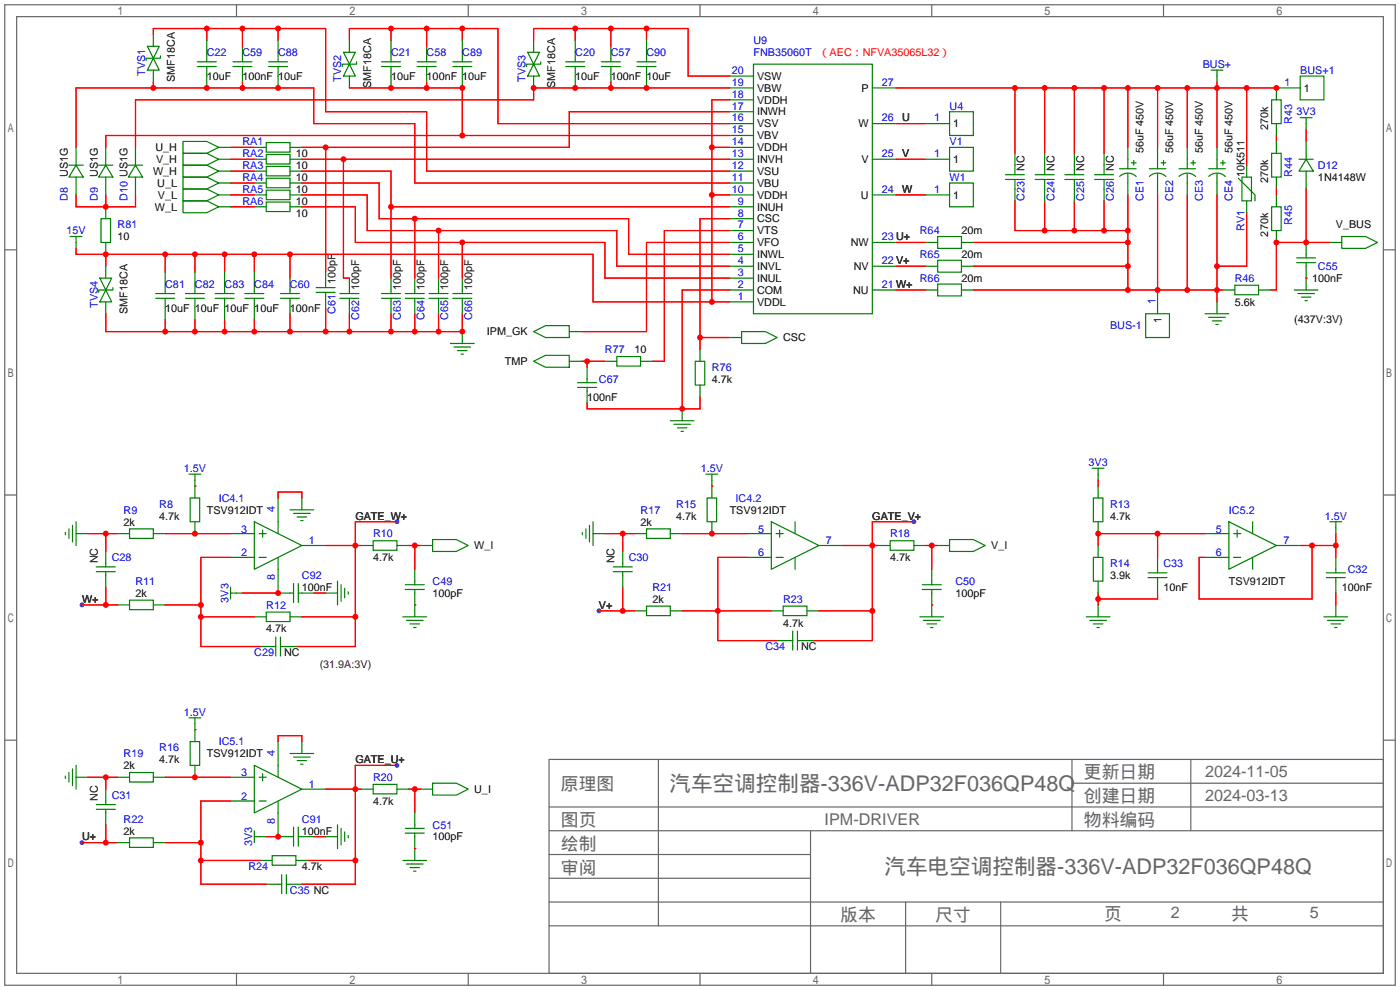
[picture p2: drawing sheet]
<svg xmlns="http://www.w3.org/2000/svg" width="299mm" height="212mm" viewBox="0 0 299 212" stroke-linecap="round" stroke-linejoin="round" font-family="sans-serif">
<g fill="#00f">
<circle cx="17.5" cy="129.3" r=".51"/>
<circle cx="84.8" cy="111.5" r=".51"/>
<circle cx="128" cy="130.6" r=".51"/>
<circle cx="195.3" cy="111.5" r=".51"/>
<circle cx="17.5" cy="180.1" r=".51"/>
<circle cx="84.8" cy="163.6" r=".51"/>
</g>
<g fill="none" stroke="#666" stroke-width=".25">
<path d="M1 1h297.2v209.6h-297.2zM3.6 3.6h292.1v204.4h-292.1zM50.5 1v2.6M100.1 1v2.6M149.6 1v2.6M199.1 1v2.6M248.7 1v2.6M1 53.4h2.6M295.7 53.4h2.5M1 105.8h2.6M295.7 105.8h2.5M1 158.2h2.6"/>
<path d="M295.7 158.2h2.5M117.3 162.3h178.4v45.7h-178.4zM117.3 177.5h178.4M117.3 172.5h178.4M140.7 162.3v35.6M173.2 177.5v30.5M229.1 162.3v15.2M229.1 167.4h66.6M254.5 162.3v15.2M117.3 182.6h55.9M117.3 197.9h178.4M117.3 192.8h178.4"/>
<path d="M117.3 187.7h55.9M193.5 192.8v15.2M213.9 192.8v15.2M50.5 208v2.6M100.1 208v2.6M149.6 208v2.6M199.1 208v2.6M248.7 208v2.6"/>
</g>
<g fill="none" stroke="#008000" stroke-width=".25">
<path d="M31.5 9.9h2.5l-1.2 2.5zM32.8 12.4l1.2 2.6h-2.5zM32.8 7.4v2.5M32.8 15v2.5M34.3 11.9v.5h-3.1v.6M42.2 13.2h4M42.2 14.2h4M44.2 8.6v4.6M44.2 14.2v4.6M49.8 13.2h4M49.8 14.2h4M51.8 9.9v3.3"/>
<path d="M51.8 14.2v3.3M57.4 13.2h4.1M57.4 14.2h4.1M59.4 8.6v4.6M59.4 14.2v4.6M73.4 11.2h2.5l-1.2 2.5zM74.7 13.7l1.2 2.6h-2.5zM74.7 8.6v2.6M74.7 16.3v2.5M76.2 13.2v.5h-3v.5M81.5 13.2h4.1M81.5 14.2h4.1"/>
<path d="M83.6 8.6v4.6M83.6 14.2v4.6M89.2 13.2h4M89.2 14.2h4M91.2 9.9v3.3M91.2 14.2v3.3M96.8 13.2h4M96.8 14.2h4M98.8 8.6v4.6M98.8 14.2v4.6M112.8 11.2h2.5l-1.3 2.5zM114 13.7l1.3 2.6h-2.5z"/>
<path d="M114 8.6v2.6M114 16.3v2.5M115.6 13.2v.5h-3.1v.5M120.9 13.2h4.1M120.9 14.2h4.1M122.9 8.6v4.6M122.9 14.2v4.6M128.5 13.2h4.1M128.5 14.2h4.1M130.6 9.9v3.3M130.6 14.2v3.3M136.1 13.2h4.1"/>
<path d="M136.1 14.2h4.1M138.2 8.6v4.6M138.2 14.2v4.6M156 18.8h5M156 16.3h5M161 13.7h25.4v53.4h-25.4zM186.4 18.8h5.1M258.8 15h2.6M260.1 15v2.5M277.9 16.3h5.1v5h-5.1zM277.9 18.8h-5.1v2.5M14.7 35.3h3.1"/>
<path d="M16.3 35.3l1.5 2.5h-3.1zM16.3 31.5v3.8M16.3 37.8v3.9M21.1 35.3h3M22.6 35.3l1.5 2.5h-3zM22.6 31.5v3.8M22.6 37.8v3.9M27.4 35.3h3.1M29 35.3l1.5 2.5h-3.1zM29 31.5v3.8M29 37.8v3.9M39.1 32.8h5.1l2.5 1.2-2.5 1.3h-5.1z"/>
<path d="M39.1 30.2h5.1l2.5 1.3-2.5 1.3h-5.1zM39.1 35.3h5.1l2.5 1.3-2.5 1.2h-5.1zM39.1 37.8h5.1l2.5 1.3-2.5 1.3h-5.1zM46.7 39.1h2.6M46.7 36.6h2.6M46.7 34h2.6M46.7 31.5h2.6M54.4 39.1h2.5M54.4 36.6h2.5M54.4 34h2.5M54.4 31.5h2.5M56.9 30.5h5.1v2h-5.1z"/>
<path d="M56.9 33h5.1v2.1h-5.1zM56.9 35.6h5.1v2h-5.1zM56.9 38.1h5.1v2h-5.1zM62 39.1h2.5M62 36.6h2.5M62 34h2.5M62 31.5h2.5M156 39.1h5M156 36.6h5M156 34h5M156 31.5h5M156 29h5"/>
<path d="M156 26.4h5M156 23.9h5M156 21.3h5M186.4 34h5.1M186.4 26.4h5.1M197.9 34h5M197.9 26.4h5M202.9 23.9h5.1v5.1h-5.1zM202.9 31.5h5.1v5.1h-5.1zM202.9 39.1h5.1v5.1h-5.1zM214.9 38.4h4M214.9 37.3h4"/>
<path d="M216.9 32.8v4.5M216.9 38.4v4.5M221.2 38.4h4.1M221.2 37.3h4.1M223.3 32.8v4.5M223.3 38.4v4.5M227.6 38.4h4M227.6 37.3h4M229.6 32.8v4.5M229.6 38.4v4.5M233.9 38.4h4.1M233.9 37.3h4.1"/>
<path d="M236 32.8v4.5M236 38.4v4.5M239.3 36.1h3.5M239.3 37.7a2.54 2.54 0 0 1 3.5 0M241 31.5v4.6M241 37.1v4.6M241.8 34.8h1M242.3 34.3v1M245.6 36.1h3.6M245.6 37.7a2.54 2.54 0 0 1 3.6 0M247.4 31.5v4.6M247.4 37.1v4.6"/>
<path d="M248.2 34.8h1M248.7 34.3v1M252 36.1h3.5M252 37.7a2.54 2.54 0 0 1 3.5 0M253.7 31.5v4.6M253.7 37.1v4.6M254.5 34.8h1M255 34.3v1M258.3 36.1h3.6M258.3 37.7a2.54 2.54 0 0 1 3.6 0M260.1 31.5v4.6M260.1 37.1v4.6"/>
<path d="M260.9 34.8h1M261.4 34.3v1M264.7 38.1l3.5 3.6v1.2M265.4 37.8h2.1v5.1h-2.1zM266.4 35.3v2.5M271.8 21.3h2v5.1h-2zM271.8 32.8h2v5h-2zM272.8 26.4v2.6M272.8 30.2v2.6M272.8 37.8v2.6M277.6 34h3.1M277.9 25.1h2.5"/>
<path d="M279.1 34l1.6 2.6h-3.1zM279.1 25.1v2.6M279.1 30.2v3.8M279.1 36.6v3.8M15 50.5h2.5M16.3 50.5v2.6M21.3 59.4h2.6l-1.3 2.6zM21.6 46.7h2v5.1h-2zM22.6 44.2v2.5M22.6 51.8v2.6M22.6 56.9v2.5M35.3 58.2v4.5"/>
<path d="M39.1 40.4h5.1l2.5 1.3-2.5 1.2h-5.1zM39.1 42.9h5.1l2.5 1.3-2.5 1.3h-5.1zM41.7 58.2v4.5M46.7 44.2h2.6M46.7 41.7h2.6M48 58.2v4.5M54.4 44.2h2.5M54.4 41.7h2.5M54.4 58.2v4.5M56.9 40.6h5.1v2.1h-5.1zM56.9 43.2h5.1v2h-5.1zM62 44.2h2.5"/>
<path d="M62 41.7h2.5M62 59.4v3.3M69.6 58.2v3.3M74.7 59.4v3.3M83.6 59.4v3.3M88.6 59.4v3.3M93.7 59.4v3.3M98.8 59.4v3.3M156 59.4h5M156 56.9h5M156 54.4h5M156 51.8h5"/>
<path d="M156 49.3h5M156 46.7h5M156 44.2h5M156 41.7h5M186.4 56.9h5.1M186.4 51.8h5.1M186.4 41.7h5.1M197.9 56.9h2.5M197.9 51.8h2.5M197.9 41.7h5M200.4 50.5h5.1v2.6h-5.1zM200.4 55.6h5.1v2.6h-5.1z"/>
<path d="M205.5 56.9h2.5M205.5 51.8h2.5M266.4 42.9v2.6M271.8 44.2h2v5.1h-2zM272.8 41.7v2.5M272.8 49.3v2.5M277.1 55.1h4.1M277.1 56.1h4.1M279.1 51.8v3.3M279.1 56.1v5.9M284.2 51.8h2.6M286.8 50.5h5l2.6 1.3-2.6 1.3h-5z"/>
<path d="M22.6 62l1.3 2.5h-2.6zM22.6 64.5v2.6M24.1 61.5v.5h-3v.5M33.3 63.8h4M33.3 62.7h4M35.3 63.8v4.5M39.6 63.8h4.1M39.6 62.7h4.1M41.7 63.8v4.5M46 63.8h4M46 62.7h4M48 63.8v4.5"/>
<path d="M52.3 63.8h4.1M52.3 62.7h4.1M54.4 63.8v4.5M59.9 63.8h4.1M59.9 62.7h4.1M62 63.8v3.3M67.6 62.5h4M67.6 61.5h4M69.6 62.5v3.3M72.6 63.8h4.1M72.6 62.7h4.1M74.7 63.8v3.3"/>
<path d="M81.5 63.8h4.1M81.5 62.7h4.1M83.6 63.8v3.3M86.6 63.8h4.1M86.6 62.7h4.1M88.6 63.8v3.3M91.7 63.8h4.1M91.7 62.7h4.1M93.7 63.8v3.3M96.3 73.4h5M96.8 63.8h4M96.8 62.7h4"/>
<path d="M97 74.2h3.6M97.8 74.9h2M98.6 75.7h.5M98.8 63.8v3.3M98.8 70.9v2.5M114 70.9l2.6-1.3h5.1v2.5h-5.1zM114 77.2l2.6-1.3h5.1v2.6h-5.1zM121.7 70.9h2.5M121.7 77.2h2.5M125.5 78.5v3.3M129.3 77.2h2.5M131.8 76.2h5.1v2h-5.1z"/>
<path d="M136.9 77.2h2.5M148.6 77.2h2v5.1h-2zM149.6 74.7v2.5M156 64.5h5M156 62h5M156 72.1h2.5M158.5 70.9h5.1l2.5 1.2-2.5 1.3h-5.1zM186.4 62h5.1M197.9 62h2.5M200.4 60.7h5.1v2.5h-5.1zM205.5 62h2.5M244.9 67.1h5v5h-5z"/>
<path d="M247.4 62v5.1M257.6 67.1h5M258.3 67.8h3.6M259.1 68.6h2M259.8 69.3h.5M260.1 64.5v2.6M261.4 62h2.5M263.9 61h5.1v2h-5.1zM269 62h2.5M276.6 62h5.1M277.4 62.7h3.5M278.1 63.5h2.1"/>
<path d="M278.9 64.3h.5M123.4 81.8h4.1M123.4 82.8h4.1M125.5 82.8v3.3M143.3 89.9h5M144 90.7h3.6M144.8 91.4h2M145.5 92.2h.5M145.8 87.4v2.5M149.6 82.3v2.5M14 113.8v.5M14.7 113v2.1"/>
<path d="M15.5 112.3v3.5M16.3 111.5v5.1M16.3 114h2.5M22.6 117.9v3.3M25.1 114h2.6M27.7 113h5.1v2.1h-5.1zM32.8 114h2.5M40.4 101.3h2.5M40.6 106.4h2.1v5.1h-2.1zM41.7 101.3v5.1M41.7 111.5v2.5M49.3 114h5.1"/>
<path d="M49.3 119.1h5.1M54.4 111.5l10.1 5.1-10.1 5.1zM55.4 114h1.5M55.4 119.1h1.5M56.1 113.3v1.5M59.4 106.4v7.6M59.4 119.1v7.6h3.3M62 109h5.1M62.7 109.7h3.6M63.5 110.5h2M64.3 111.3h.5M64.5 116.6h5.1"/>
<path d="M64.5 106.4v2.6M77.2 116.6h2.6M79.8 115.6h5v2h-5zM84.8 116.6h2.6M89.9 116.6h2.6M92.5 115.3h5l2.6 1.3-2.6 1.3h-5zM124.5 113.8v.5M125.2 113v2.1M126 112.3v3.5M126.7 114h2.6M126.7 111.5v5.1M133.1 117.9v3.3"/>
<path d="M135.6 114h2.6M138.2 113h5.1v2.1h-5.1zM143.3 114h2.5M150.9 101.3h2.5M151.1 106.4h2.1v5.1h-2.1zM152.1 101.3v5.1M152.1 111.5v2.5M159.8 114h5M159.8 119.1h5M164.8 111.5l10.2 5.1-10.2 5.1zM165.9 114h1.5M165.9 119.1h1.5"/>
<path d="M166.6 113.3v1.5M169.9 111.5v2.5M169.9 119.1v2.6M175 116.6h5.1M187.7 116.6h2.5M190.2 115.6h5.1v2h-5.1zM195.3 116.6h2.6M200.4 116.6h2.5M202.9 115.3h5.1l2.6 1.3-2.6 1.3h-5.1zM233.4 100.1h2.6M233.7 106.4h2v5.1h-2zM233.7 119.1h2v5.1h-2z"/>
<path d="M234.7 100.1v2.5M234.7 103.9v2.5M234.7 111.5v2.5M234.7 116.6v2.5M247.4 119.1v3.3M257.6 114h5M257.6 119.1h5M262.6 111.5l10.2 5.1-10.2 5.1zM263.7 114h1.5M263.7 119.1h1.5M264.4 113.3v1.5M267.7 111.5v2.5"/>
<path d="M267.7 119.1v2.6M272.8 116.6h5.1M284.2 111.5h2.6M285.5 111.5v2.5M285.5 119.1v3.3M20.6 122.2h4M20.6 121.2h4M22.6 122.2v3.3M25.1 129.3h2.6M27.7 128.3h5.1v2h-5.1zM32.8 129.3h2.5M49.3 126.7h2.5"/>
<path d="M49.3 125.5v2.5M54.4 131.8h2.5M55.6 138.2h3.3M56.9 130.8h5.1v2h-5.1zM58.9 136.1v4.1M59.9 136.1v4.1M59.9 138.2h3.3M62 131.8h2.5M62.7 124.7v4.1M63.8 126.7h3.3M63.8 124.7v4.1M69.6 126.7h2.5"/>
<path d="M72.1 124.2v5.1M72.9 125v3.5M73.7 125.7v2.1M74.4 126.5v.5M86.1 131.8h5.1M86.6 126h4.1M86.6 125h4.1M86.9 132.6h3.5M87.6 133.4h2.1M88.4 134.1h.5M88.6 121.7v3.3M88.6 126v5.8"/>
<path d="M131.1 122.2h4M131.1 121.2h4M133.1 122.2v3.3M135.6 130.6h2.6M138.2 129.5h5.1v2.1h-5.1zM143.3 130.6h2.5M164.8 130.6h2.6M166.1 136.9h3.3M167.4 129.5h5.1v2.1h-5.1zM169.4 134.9v4M170.4 134.9v4M170.4 136.9h3.3"/>
<path d="M172.5 130.6h2.5M196.6 131.8h5.1M197.1 126h4.1M197.1 125h4.1M197.4 132.6h3.5M198.1 133.4h2.1M198.9 134.1h.5M199.1 121.7v3.3M199.1 126v5.8M232.2 131.8h5M232.9 132.6h3.6M233.7 133.4h2"/>
<path d="M234.4 134.1h.5M234.7 124.2v2.5M234.7 129.3v2.5M245.4 123.4h4M245.4 122.4h4M247.4 123.4v3.3M283 131.8h5M283.5 123.4h4M283.5 122.4h4M283.7 132.6h3.6M284.5 133.4h2M285.2 134.1h.6"/>
<path d="M285.5 123.4v3.3M285.5 129.3v2.5M40.4 153.4h2.5M40.6 158.5h2.1v5.1h-2.1zM41.7 153.4v5.1M59.4 158.5v7.6M64.5 158.5v2.5M14 165.9v.5M14.7 165.1v2M15.5 164.3v3.6M16.3 163.6v5.1M16.3 166.1h2.5"/>
<path d="M20.6 173h4M20.6 172h4M22.6 168.7v3.3M22.6 173v3.3M25.1 166.1h2.6M27.7 165.1h5.1v2h-5.1zM27.7 179.1h5.1v2h-5.1zM32.8 166.1h2.5M41.7 163.6v2.5M49.3 166.1h5.1M49.3 171.2h5.1M54.4 163.6l10.1 5.1-10.1 5z"/>
<path d="M54.4 178.8h2.5M54.4 177.5v2.6M55.4 166.1h1.5M55.4 171.2h1.5M56.1 165.4v1.5M59.4 171.2v7.6h3.3M62 161h5.1M62.7 161.8h3.6M62.7 176.8v4M63.5 162.6h2M63.8 178.8h3.3M63.8 176.8v4"/>
<path d="M64.3 163.3h.5M64.5 168.7h5.1M69.6 178.8h2.5M72.1 176.3v5.1M72.9 177v3.6M73.7 177.8v2M74.4 178.6v.5M77.2 168.7h2.6M79.8 167.6h5v2.1h-5zM84.8 168.7h2.6M86.6 178.1h4.1M86.6 177h4.1"/>
<path d="M88.6 173.7v3.3M88.6 178.1v5.8M89.9 168.7h2.6M92.5 167.4h5l2.6 1.3-2.6 1.2h-5zM25.1 180.1h2.6M32.8 180.1h2.5M55.6 183.9h2.6M56.9 189h3.3M58.2 182.9h5v2h-5zM60.2 186.9v4.1M61.2 186.9v4.1M61.2 189h3.3"/>
<path d="M63.2 183.9h2.6M86.1 183.9h5.1M86.9 184.7h3.5M87.6 185.4h2.1M88.4 186.2h.5"/>
</g>
<g fill="none" stroke="#f00" stroke-width=".25">
<path d="M32.8 7.4v-1.3h36.8v17.8h21.6v12.7h64.8M32.8 17.5v1.3M44.2 6.1v2.5M51.8 6.1v3.8M51.8 17.5v1.3M59.4 6.1v2.5M74.7 18.8h24.1v10.2M74.7 8.6v-2.5h31.7v20.3h49.6M83.6 6.1v2.5M91.2 6.1v3.8M91.2 17.5v1.3M98.8 6.1v2.5"/>
<path d="M114 8.6v-2.5h33.1v10.2h8.9M122.9 6.1v2.5M130.6 6.1v3.8M130.6 17.5v1.3M138.2 6.1v2.5M156 18.8h-42v2.5h-85v10.2M191.5 18.8h81.3M216.9 18.8v14M223.3 18.8v14M229.6 18.8v14M236 18.8v14M241 18.8v12.7"/>
<path d="M247.4 18.8v12.7M253.7 18.8v12.7M260.1 17.5v14M266.4 18.8v16.5M16.3 31.5v-12.7h50.8v7.6h21.5v12.7h67.4M49.3 31.5h5.1M49.3 34h5.1M49.3 36.6h5.1M49.3 39.1h5.1M64.5 34h91.5M64.5 36.6h19.1v22.8M64.5 39.1h16.5v7.6h53.4v7.7h21.6"/>
<path d="M69.6 31.5v26.7M73.4 34v25.4h1.3M152.1 31.5h3.9M156 21.3h-3.9v43.2M156 29h-133.4v2.5M156 23.9h-34.3v7.6h-57.2M191.5 34h6.4M191.5 26.4h6.4M272.8 29v1.2M279.1 27.7v2.5M16.3 41.7v2.5h12.7v-2.5M16.3 53.1v1.3h110.4v10.1h29.3"/>
<path d="M22.6 41.7v2.5M22.6 54.4v2.5M35.3 54.4v3.8M41.7 54.4v3.8M48 54.4v3.8M49.3 41.7h5.1M49.3 44.2h5.1M54.4 54.4v3.8M62 54.4v5M64.5 41.7h14v7.6h53.3v7.6h24.2M64.5 44.2h11.4v7.6h53.4v7.6h26.7M83.6 44.2h72.4"/>
<path d="M88.6 46.7v12.7M93.7 49.3v10.1M98.8 51.8v7.6M152.1 41.7h3.9M156 51.8h-17.8v19.1h-14M156 46.7h-6.4v28M156 49.3h-14v27.9h-2.6M191.5 41.7h6.4M191.5 51.8h6.4M191.5 56.9h6.4M208 51.8h33M208 56.9h33"/>
<path d="M216.9 42.9v6.4h24.1M223.3 42.9v6.4M229.6 42.9v6.4M236 42.9v6.4M241 41.7v20.3M247.4 41.7v20.3M253.7 41.7v20.3M260.1 41.7v22.8M266.4 45.5v11.4h-6.3M272.8 40.4v1.3M279.1 59.4h.1M279.1 40.4v11.4"/>
<path d="M284.2 51.8h-11.4v10.2h-1.3M22.6 67.1v3.8h76.2v-3.8M35.3 68.3v2.6M41.7 68.3v2.6M48 68.3v2.6M54.4 68.3v2.6M62 67.1v3.8M69.6 65.8v5.1M74.7 67.1v3.8M83.6 67.1v3.8M88.6 67.1v3.8M93.7 67.1v3.8"/>
<path d="M124.2 77.2h5.1M125.5 77.2v1.3M149.6 72.1h6.4M156 62h-10.2v25.4M191.5 62h6.4M208 62h53.4M149.6 84.8v2.6h-24.1v-1.3M18.8 114h6.3M22.6 114v3.9M35.3 114h14M41.7 103.9h.1M49.3 119.1h-6.4v19.1h12.7"/>
<path d="M59.4 106.4v-1.2h5.1v1.2M69.6 116.6h7.6M84.8 111.5h-8.9v26.7h-12.7M87.4 116.6h2.5M88.6 116.6v5.1M129.3 114h6.3M133.1 114v3.9M145.8 114h14M152.1 103.9h.1M159.8 119.1h-6.4v17.8h12.7M180.1 116.6h7.6M195.3 111.5h-8.9v25.4h-12.7"/>
<path d="M197.9 116.6h2.5M199.1 116.6v5.1M234.7 102.6v1.3M247.4 114v5.1M257.6 114h-22.9v2.6M277.9 116.6h7.6M280.4 116.6v11.4h-24.1v-8.9h1.3M285.5 114v5.1M17.5 129.3h7.6M22.6 125.5v3.8M35.3 129.3h7.6M42.9 131.8h11.5"/>
<path d="M51.8 126.7h7.6M64.5 131.8h11.4M67.1 126.7h2.5M88.6 129.3h.1M128 130.6h7.6M133.1 125.5v5.1M145.8 130.6h19M175 130.6h11.4M199.1 129.3h.1M234.7 126.7v2.6M247.4 126.7v1.3h-12.7M285.5 126.7v2.6"/>
<path d="M41.7 156h.1M59.4 158.5v-1.3h5.1v1.3M18.8 166.1h6.3M22.6 166.1v2.6M22.6 176.3v3.8M35.3 166.1h14M49.3 171.2h-6.4v17.8h14M56.9 178.8h2.5M67.1 178.8h2.5M69.6 168.7h7.6M84.8 163.6h-8.9v25.4h-11.4M87.4 168.7h2.5"/>
<path d="M88.6 168.7v5M17.5 180.1h7.6M35.3 180.1h7.6M42.9 183.9h12.7M65.8 183.9h10.1M88.6 181.4h.1"/>
</g>
<g fill="#f00">
<circle cx="114" cy="18.8" r=".63"/>
<circle cx="130.6" cy="18.8" r=".63"/>
<circle cx="122.9" cy="18.8" r=".63"/>
<circle cx="138.2" cy="18.8" r=".63"/>
<circle cx="98.8" cy="29" r=".63"/>
<circle cx="91.2" cy="18.8" r=".63"/>
<circle cx="98.8" cy="18.8" r=".63"/>
<circle cx="83.6" cy="18.8" r=".63"/>
<circle cx="69.6" cy="70.9" r=".63"/>
<circle cx="74.7" cy="70.9" r=".63"/>
<circle cx="83.6" cy="70.9" r=".63"/>
<circle cx="88.6" cy="70.9" r=".63"/>
<circle cx="93.7" cy="70.9" r=".63"/>
<circle cx="98.8" cy="70.9" r=".63"/>
<circle cx="41.7" cy="70.9" r=".63"/>
<circle cx="35.3" cy="70.9" r=".63"/>
<circle cx="48" cy="70.9" r=".63"/>
<circle cx="54.4" cy="70.9" r=".63"/>
<circle cx="62" cy="70.9" r=".63"/>
<circle cx="22.6" cy="54.4" r=".63"/>
<circle cx="54.4" cy="54.4" r=".63"/>
<circle cx="48" cy="54.4" r=".63"/>
<circle cx="41.7" cy="54.4" r=".63"/>
<circle cx="152.1" cy="64.5" r=".63"/>
<circle cx="35.3" cy="54.4" r=".63"/>
<circle cx="62" cy="54.4" r=".63"/>
<circle cx="152.1" cy="31.5" r=".63"/>
<circle cx="152.1" cy="41.7" r=".63"/>
<circle cx="145.8" cy="87.4" r=".63"/>
<circle cx="149.6" cy="72.1" r=".63"/>
<circle cx="125.5" cy="77.2" r=".63"/>
<circle cx="241" cy="18.8" r=".63"/>
<circle cx="247.4" cy="18.8" r=".63"/>
<circle cx="253.7" cy="18.8" r=".63"/>
<circle cx="260.1" cy="18.8" r=".63"/>
<circle cx="216.9" cy="18.8" r=".63"/>
<circle cx="223.3" cy="18.8" r=".63"/>
<circle cx="229.6" cy="18.8" r=".63"/>
<circle cx="236" cy="18.8" r=".63"/>
<circle cx="266.4" cy="18.8" r=".63"/>
<circle cx="272.8" cy="18.8" r=".63"/>
<circle cx="260.1" cy="62" r=".63"/>
<circle cx="253.7" cy="62" r=".63"/>
<circle cx="241" cy="51.8" r=".63"/>
<circle cx="241" cy="56.9" r=".63"/>
<circle cx="241" cy="62" r=".63"/>
<circle cx="241" cy="49.3" r=".63"/>
<circle cx="260.1" cy="56.9" r=".63"/>
<circle cx="223.3" cy="49.3" r=".63"/>
<circle cx="229.6" cy="49.3" r=".63"/>
<circle cx="236" cy="49.3" r=".63"/>
<circle cx="247.4" cy="62" r=".63"/>
<circle cx="234.7" cy="128" r=".63"/>
<circle cx="247.4" cy="114" r=".63"/>
<circle cx="234.7" cy="114" r=".63"/>
<circle cx="285.5" cy="116.6" r=".63"/>
<circle cx="280.4" cy="116.6" r=".63"/>
<circle cx="41.7" cy="114" r=".63"/>
<circle cx="22.6" cy="114" r=".63"/>
<circle cx="22.6" cy="129.3" r=".63"/>
<circle cx="88.6" cy="116.6" r=".63"/>
<circle cx="75.9" cy="116.6" r=".63"/>
<circle cx="75.9" cy="131.8" r=".63"/>
<circle cx="59.4" cy="126.7" r=".63"/>
<circle cx="152.1" cy="114" r=".63"/>
<circle cx="133.1" cy="114" r=".63"/>
<circle cx="133.1" cy="130.6" r=".63"/>
<circle cx="199.1" cy="116.6" r=".63"/>
<circle cx="186.4" cy="116.6" r=".63"/>
<circle cx="186.4" cy="130.6" r=".63"/>
<circle cx="41.7" cy="166.1" r=".63"/>
<circle cx="22.6" cy="166.1" r=".63"/>
<circle cx="22.6" cy="180.1" r=".63"/>
<circle cx="88.6" cy="168.7" r=".63"/>
<circle cx="75.9" cy="168.7" r=".63"/>
<circle cx="75.9" cy="183.9" r=".63"/>
<circle cx="59.4" cy="178.8" r=".63"/>
<circle cx="59.4" cy="6.1" r=".63"/>
<circle cx="51.8" cy="6.1" r=".63"/>
<circle cx="44.2" cy="6.1" r=".63"/>
<circle cx="32.8" cy="18.8" r=".63"/>
<circle cx="51.8" cy="18.8" r=".63"/>
<circle cx="44.2" cy="18.8" r=".63"/>
<circle cx="59.4" cy="18.8" r=".63"/>
<circle cx="83.6" cy="6.1" r=".63"/>
<circle cx="91.2" cy="6.1" r=".63"/>
<circle cx="98.8" cy="6.1" r=".63"/>
<circle cx="122.9" cy="6.1" r=".63"/>
<circle cx="130.6" cy="6.1" r=".63"/>
<circle cx="138.2" cy="6.1" r=".63"/>
<circle cx="42.9" cy="183.9" r=".63"/>
<circle cx="42.9" cy="180.1" r=".63"/>
<circle cx="42.9" cy="131.8" r=".63"/>
<circle cx="42.9" cy="129.3" r=".63"/>
<circle cx="153.4" cy="130.6" r=".63"/>
<circle cx="69.6" cy="31.5" r=".63"/>
<circle cx="73.4" cy="34" r=".63"/>
<circle cx="83.6" cy="44.2" r=".63"/>
<circle cx="88.6" cy="46.7" r=".63"/>
<circle cx="93.7" cy="49.3" r=".63"/>
<circle cx="98.8" cy="51.8" r=".63"/>
<circle cx="279.1" cy="51.8" r=".63"/>
<circle cx="272.8" cy="51.8" r=".63"/>
<circle cx="22.6" cy="44.2" r=".63"/>
</g>
<g font-size="4.6" fill="#666">
<text x="143.1" y="169">汽车空调控制器-336V-ADP32F036QP48Q</text>
<text x="189" y="186.8">汽车电空调控制器-336V-ADP32F036QP48Q</text>
</g>
<g font-size="3.8" fill="#666">
<text x="231.6" y="166.4">更新日期</text>
<text x="119.9" y="168.9">原理图</text>
<text x="231.6" y="171.5">创建日期</text>
<text x="119.9" y="176.5">图页</text>
<text x="231.6" y="176.5">物料编码</text>
<text x="119.9" y="181.6">绘制</text>
<text x="119.9" y="186.7">审阅</text>
<text x="179.6" y="196.9">版本</text>
<text x="199.9" y="196.9">尺寸</text>
<text x="236" y="196.6">页</text>
<text x="263.1" y="196.6">共</text>
</g>
<g font-size="3.5" fill="#666">
<text x="257.6" y="166.1">2024-11-05</text>
<text x="257.6" y="171.1">2024-03-13</text>
<text x="176.2" y="176.2">IPM-DRIVER</text>
<text x="250.2" y="196.3">2</text>
<text x="280" y="196.3">5</text>
</g>
<g font-size="2.3" fill="#00f">
<text x="44.2" y="12">C22</text>
<text x="51.8" y="12">C59</text>
<text x="59.4" y="12">C88</text>
<text x="83.6" y="12">C21</text>
<text x="91.2" y="12">C58</text>
<text x="98.8" y="12">C89</text>
<text x="122.9" y="12">C20</text>
<text x="130.6" y="12">C57</text>
<text x="138.2" y="12">C90</text>
<text x="161" y="9.4">U9</text>
<text x="161" y="12">FNB35060T （AEC：NFVA35065L32）</text>
<text x="31" y="16.3" transform="rotate(-90 31 16.3)">TVS1</text>
<text x="72.9" y="17.5" transform="rotate(-90 72.9 17.5)">TVS2</text>
<text x="112.3" y="17.5" transform="rotate(-90 112.3 17.5)">TVS3</text>
<text x="156.4" y="15.8">20</text>
<text x="257" y="14.5">BUS+</text>
<text x="277.9" y="15.8">BUS+1</text>
<text x="156.4" y="23.4">17</text>
<text x="156.4" y="20.9">18</text>
<text x="156.4" y="18.3">19</text>
<text x="188.5" y="18.3">27</text>
<text x="202.9" y="23.4">U4</text>
<text x="274.6" y="18.3">1</text>
<text x="156.4" y="28.5">15</text>
<text x="156.4" y="26">16</text>
<text x="188.5" y="26">26</text>
<text x="199.6" y="26">1</text>
<text x="276.1" y="26.4" transform="rotate(-90 276.1 26.4)">R43</text>
<text x="277.1" y="24.7">3V3</text>
<text x="51.8" y="31">RA1</text>
<text x="51.8" y="33.6">RA2</text>
<text x="156.4" y="33.6">13</text>
<text x="156.4" y="31">14</text>
<text x="188.5" y="33.6">25</text>
<text x="199.6" y="33.6">1</text>
<text x="202.9" y="31">V1</text>
<text x="51.8" y="36.1">RA3</text>
<text x="51.8" y="38.7">RA4</text>
<text x="51.8" y="41.2">RA5</text>
<text x="156.4" y="41.2">10</text>
<text x="156.4" y="38.7">11</text>
<text x="156.4" y="36.1">12</text>
<text x="188.5" y="41.2">24</text>
<text x="199.6" y="41.2">1</text>
<text x="202.9" y="38.7">W1</text>
<text x="276.1" y="37.8" transform="rotate(-90 276.1 37.8)">R44</text>
<text x="281.7" y="36.1">D12</text>
<text x="14.5" y="42.9" transform="rotate(-90 14.5 42.9)">D8</text>
<text x="20.9" y="42.9" transform="rotate(-90 20.9 42.9)">D9</text>
<text x="27.2" y="42.9" transform="rotate(-90 27.2 42.9)">D10 US1G</text>
<text x="51.8" y="43.7">RA6</text>
<text x="157.7" y="46.3">8</text>
<text x="157.7" y="43.7">9</text>
<text x="219" y="42.9" transform="rotate(-90 219 42.9)">C23</text>
<text x="225.3" y="42.9" transform="rotate(-90 225.3 42.9)">C24</text>
<text x="231.7" y="42.9" transform="rotate(-90 231.7 42.9)">C25</text>
<text x="238" y="42.9" transform="rotate(-90 238 42.9)">C26</text>
<text x="244.4" y="42.9" transform="rotate(-90 244.4 42.9)">CE1</text>
<text x="250.7" y="42.9" transform="rotate(-90 250.7 42.9)">CE2</text>
<text x="257.1" y="42.9" transform="rotate(-90 257.1 42.9)">CE3</text>
<text x="263.4" y="42.9" transform="rotate(-90 263.4 42.9)">CE4</text>
<text x="14.2" y="50.1">15V</text>
<text x="25.1" y="48.8">R81</text>
<text x="157.7" y="53.9">5</text>
<text x="157.7" y="51.4">6</text>
<text x="157.7" y="48.8">7</text>
<text x="188.5" y="51.4">23 U+</text>
<text x="196.6" y="50.1">R64</text>
<text x="266" y="49.3" transform="rotate(-90 266 49.3)">RV1</text>
<text x="276.1" y="48" transform="rotate(-90 276.1 48)">R45</text>
<text x="157.7" y="59">3</text>
<text x="157.7" y="56.4">4</text>
<text x="188.5" y="56.4">22 V+</text>
<text x="196.6" y="55.2">R65</text>
<text x="281.7" y="57.7">C55</text>
<text x="20.9" y="65.8" transform="rotate(-90 20.9 65.8)">TVS4</text>
<text x="35.3" y="61.5">C81</text>
<text x="41.7" y="61.5">C82</text>
<text x="48" y="61.5">C83</text>
<text x="54.4" y="61.5">C84</text>
<text x="62" y="61.5">C60</text>
<text x="157.7" y="64.1">1</text>
<text x="157.7" y="61.5">2</text>
<text x="188.5" y="61.5">21 W+</text>
<text x="196.6" y="60.2">R66</text>
<text x="246.9" y="65" transform="rotate(-90 246.9 65)">1</text>
<text x="263.9" y="60.2">R46</text>
<text x="71.7" y="67.1" transform="rotate(-90 71.7 67.1)">C61</text>
<text x="76.8" y="68.3" transform="rotate(-90 76.8 68.3)">C62</text>
<text x="85.6" y="68.3" transform="rotate(-90 85.6 68.3)">C63</text>
<text x="90.7" y="68.3" transform="rotate(-90 90.7 68.3)">C64</text>
<text x="95.8" y="68.3" transform="rotate(-90 95.8 68.3)">C65</text>
<text x="100.9" y="68.3" transform="rotate(-90 100.9 68.3)">C66</text>
<text x="237.2" y="70.4">BUS-1</text>
<text x="129.3" y="75.5">R77</text>
<text x="128" y="81.8">C67</text>
<text x="152.1" y="79.3">R76</text>
<text x="39.3" y="100.9">1.5V</text>
<text x="149.8" y="100.9">1.5V</text>
<text x="232.6" y="99.6">3V3</text>
<text x="46.7" y="107.2">IC4.1</text>
<text x="157.2" y="107.2">IC4.2</text>
<text x="26.4" y="109.8">R9</text>
<text x="34" y="108.5">R8</text>
<text x="51.5" y="113.8">3</text>
<text x="58.7" y="109.5" transform="rotate(-90 58.7 109.5)">4</text>
<text x="136.9" y="109.8">R17</text>
<text x="144.5" y="108.5">R15</text>
<text x="162" y="113.8">5</text>
<text x="237.2" y="108.5">R13</text>
<text x="259.8" y="113.8">5</text>
<text x="262.6" y="109.8">IC5.2</text>
<text x="283.1" y="111">1.5V</text>
<text x="23.9" y="119.9">C28</text>
<text x="51.5" y="118.9">2</text>
<text x="66" y="116.4">1</text>
<text x="79.8" y="114.9">R10</text>
<text x="134.4" y="119.9">C30</text>
<text x="162" y="118.9">6</text>
<text x="176.5" y="116.4">7</text>
<text x="190.2" y="114.9">R18</text>
<text x="259.8" y="118.9">6</text>
<text x="274.3" y="116.4">7</text>
<text x="29" y="125">R11</text>
<text x="58.7" y="124" transform="rotate(-90 58.7 124)">8</text>
<text x="64.5" y="123.7">C92</text>
<text x="92.5" y="125">C49</text>
<text x="204.2" y="125">C50</text>
<text x="237.2" y="121.2">R14</text>
<text x="248.7" y="121.2">C33</text>
<text x="288" y="122.5">C32</text>
<text x="48.8" y="128.8" transform="rotate(-90 48.8 128.8)">3V3</text>
<text x="56.9" y="130.1">R12</text>
<text x="139.4" y="126.3">R21</text>
<text x="167.4" y="128.8">R23</text>
<text x="54.4" y="140.3">C29</text>
<text x="163.6" y="139">C34</text>
<text x="39.3" y="153">1.5V</text>
<text x="26.4" y="161.8">R19</text>
<text x="34" y="160.6">R16</text>
<text x="46.7" y="159.3">IC5.1</text>
<text x="58.7" y="161.6" transform="rotate(-90 58.7 161.6)">4</text>
<text x="51.5" y="165.9">3</text>
<text x="79.8" y="166.9">R20</text>
<text x="23.9" y="170.7">C31</text>
<text x="51.5" y="171">2</text>
<text x="66" y="168.4">1</text>
<text x="26.4" y="175.8">R22</text>
<text x="58.7" y="176.1" transform="rotate(-90 58.7 176.1)">8</text>
<text x="64.5" y="175.8">C91</text>
<text x="92.5" y="177.1">C51</text>
<text x="53.1" y="186">R24</text>
<text x="53.9" y="180.9" transform="rotate(-90 53.9 180.9)">3V3</text>
<text x="62" y="191.1">C35 NC</text>
</g>
<g font-size="2.3">
<text x="37.4" y="17.5" transform="rotate(-90 37.4 17.5)">SMF18CA</text>
<text x="44.2" y="17.1">10uF</text>
<text x="51.8" y="17.1">100nF</text>
<text x="59.4" y="17.1">10uF</text>
<text x="83.6" y="17.1">10uF</text>
<text x="91.2" y="17.1">100nF</text>
<text x="98.8" y="17.1">10uF</text>
<text x="122.9" y="17.1">10uF</text>
<text x="130.6" y="17.1">100nF</text>
<text x="138.2" y="17.1">10uF</text>
<text x="161.8" y="17.1">VSW</text>
<text x="79.3" y="18.8" transform="rotate(-90 79.3 18.8)">SMF18CA</text>
<text x="118.7" y="18.8" transform="rotate(-90 118.7 18.8)">SMF18CA</text>
<text x="161.8" y="22.1">VDDH</text>
<text x="161.8" y="19.6">VBW</text>
<text x="184.1" y="19.6">P</text>
<text x="278.6" y="19.6">1</text>
<text x="161.8" y="29.8">VBV</text>
<text x="161.8" y="27.2">VSV</text>
<text x="161.8" y="24.7">INWH</text>
<text x="183.5" y="27.2">W</text>
<text x="192.8" y="26">U</text>
<text x="203.7" y="27.2">1</text>
<text x="271.1" y="27.7" transform="rotate(-90 271.1 27.7)">270k</text>
<text x="33.2" y="32.3">U_H</text>
<text x="33.4" y="34.8">V_H</text>
<text x="63.2" y="33.6">10</text>
<text x="161.8" y="34.8">INVH</text>
<text x="161.8" y="32.3">VDDH</text>
<text x="184.1" y="34.8">V</text>
<text x="192.8" y="33.6">V</text>
<text x="203.7" y="34.8">1</text>
<text x="244.4" y="32.8" transform="rotate(-90 244.4 32.8)">56uF 450V</text>
<text x="250.7" y="32.8" transform="rotate(-90 250.7 32.8)">56uF 450V</text>
<text x="257.1" y="32.8" transform="rotate(-90 257.1 32.8)">56uF 450V</text>
<text x="263.4" y="32.8" transform="rotate(-90 263.4 32.8)">56uF 450V</text>
<text x="14.5" y="37.8" transform="rotate(-90 14.5 37.8)">US1G</text>
<text x="20.9" y="37.8" transform="rotate(-90 20.9 37.8)">US1G</text>
<text x="32.7" y="37.4">W_H</text>
<text x="33.6" y="39.9">U_L</text>
<text x="63.2" y="36.1">10</text>
<text x="63.2" y="38.7">10</text>
<text x="63.2" y="41.2">10</text>
<text x="161.8" y="39.9">VBU</text>
<text x="161.8" y="37.4">VSU</text>
<text x="192.8" y="41.2">W</text>
<text x="219" y="36.6" transform="rotate(-90 219 36.6)">NC</text>
<text x="225.3" y="36.6" transform="rotate(-90 225.3 36.6)">NC</text>
<text x="231.7" y="36.6" transform="rotate(-90 231.7 36.6)">NC</text>
<text x="238" y="36.6" transform="rotate(-90 238 36.6)">NC</text>
<text x="266" y="37.8" transform="rotate(-90 266 37.8)">10K511</text>
<text x="271.1" y="39.1" transform="rotate(-90 271.1 39.1)">270k</text>
<text x="281.7" y="38.7">1N4148W</text>
<text x="33.1" y="45">W_L</text>
<text x="33.7" y="42.5">V_L</text>
<text x="63.2" y="43.7">10</text>
<text x="63.2" y="46.3">10</text>
<text x="161.8" y="47.5">CSC</text>
<text x="161.8" y="45">INUH</text>
<text x="161.8" y="42.5">VDDH</text>
<text x="184" y="42.5">U</text>
<text x="203.7" y="42.5">1</text>
<text x="25.1" y="51.4">10</text>
<text x="161.8" y="52.6">VFO</text>
<text x="161.8" y="50.1">VTS</text>
<text x="181.8" y="52.6">NW</text>
<text x="205.5" y="50.1">20m</text>
<text x="271.1" y="50.5" transform="rotate(-90 271.1 50.5)">270k</text>
<text x="285.5" y="48.8">V_BUS</text>
<text x="161.8" y="57.7">INVL</text>
<text x="161.8" y="55.2">INWL</text>
<text x="182.5" y="57.7">NV</text>
<text x="205.5" y="55.2">20m</text>
<text x="71.7" y="60.7" transform="rotate(-90 71.7 60.7)">100pF</text>
<text x="76.8" y="62" transform="rotate(-90 76.8 62)">100pF</text>
<text x="85.6" y="62" transform="rotate(-90 85.6 62)">100pF</text>
<text x="90.7" y="62" transform="rotate(-90 90.7 62)">100pF</text>
<text x="95.8" y="62" transform="rotate(-90 95.8 62)">100pF</text>
<text x="100.9" y="62" transform="rotate(-90 100.9 62)">100pF</text>
<text x="161.8" y="65.3">VDDL</text>
<text x="161.8" y="62.8">COM</text>
<text x="161.8" y="60.2">INUL</text>
<text x="182.3" y="62.8">NU</text>
<text x="205.5" y="60.2">20m</text>
<text x="263.9" y="65.3">5.6k</text>
<text x="280.4" y="60.2">100nF</text>
<text x="27.2" y="67.1" transform="rotate(-90 27.2 67.1)">SMF18CA</text>
<text x="35.3" y="66.6">10uF</text>
<text x="41.7" y="66.6">10uF</text>
<text x="48" y="66.6">10uF</text>
<text x="54.4" y="66.6">10uF</text>
<text x="62" y="66.6">100nF</text>
<text x="104" y="71.7">IPM_GK</text>
<text x="248.2" y="69.1" transform="rotate(-90 248.2 69.1)">1</text>
<text x="276.6" y="69.1">(437V:3V)</text>
<text x="135.6" y="75.5">10</text>
<text x="167.4" y="72.9">CSC</text>
<text x="107.9" y="78">TMP</text>
<text x="152.1" y="81.8">4.7k</text>
<text x="125.5" y="85.6">100nF</text>
<text x="26.4" y="112.3">2k</text>
<text x="34" y="111">4.7k</text>
<text x="44.2" y="109.8">TSV912IDT</text>
<text x="75.9" y="111">GATE_W+</text>
<text x="136.9" y="112.3">2k</text>
<text x="144.5" y="111">4.7k</text>
<text x="156" y="109.8">TSV912IDT</text>
<text x="186.4" y="111">GATE_V+</text>
<text x="237.2" y="111">4.7k</text>
<text x="79.8" y="119.9">4.7k</text>
<text x="101.3" y="117.4">W_I</text>
<text x="190.2" y="119.9">4.7k</text>
<text x="211.8" y="117.4">V_I</text>
<text x="20.9" y="120.4" transform="rotate(-90 20.9 120.4)">NC</text>
<text x="131.4" y="120.4" transform="rotate(-90 131.4 120.4)">NC</text>
<text x="237.2" y="123.7">3.9k</text>
<text x="262.6" y="125">TSV912IDT</text>
<text x="17.5" y="128.8">W+</text>
<text x="29" y="127.6">2k</text>
<text x="64.5" y="126.3">100nF</text>
<text x="92.5" y="127.6">100pF</text>
<text x="128" y="130.1">V+</text>
<text x="139.4" y="128.8">2k</text>
<text x="204.2" y="127.6">100pF</text>
<text x="248.7" y="126.3">10nF</text>
<text x="286.8" y="126.3">100nF</text>
<text x="56.9" y="135.2">4.7k</text>
<text x="167.4" y="133.9">4.7k</text>
<text x="60.7" y="140.3">NC</text>
<text x="171.2" y="139">NC</text>
<text x="44.2" y="161.8">TSV912IDT</text>
<text x="26.4" y="164.4">2k</text>
<text x="34" y="163.1">4.7k</text>
<text x="75.9" y="163.1">GATE_U+</text>
<text x="20.9" y="171.2" transform="rotate(-90 20.9 171.2)">NC</text>
<text x="79.8" y="172">4.7k</text>
<text x="101.3" y="169.5">U_I</text>
<text x="17.5" y="179.6">U+</text>
<text x="26.4" y="178.4">2k</text>
<text x="64.5" y="178.4">100nF</text>
<text x="92.5" y="179.6">100pF</text>
<text x="64.5" y="186">4.7k</text>
</g>
<text font-size="2.3" fill="#600" x="68.3" y="142.8">(31.9A:3V)</text>
</svg>
